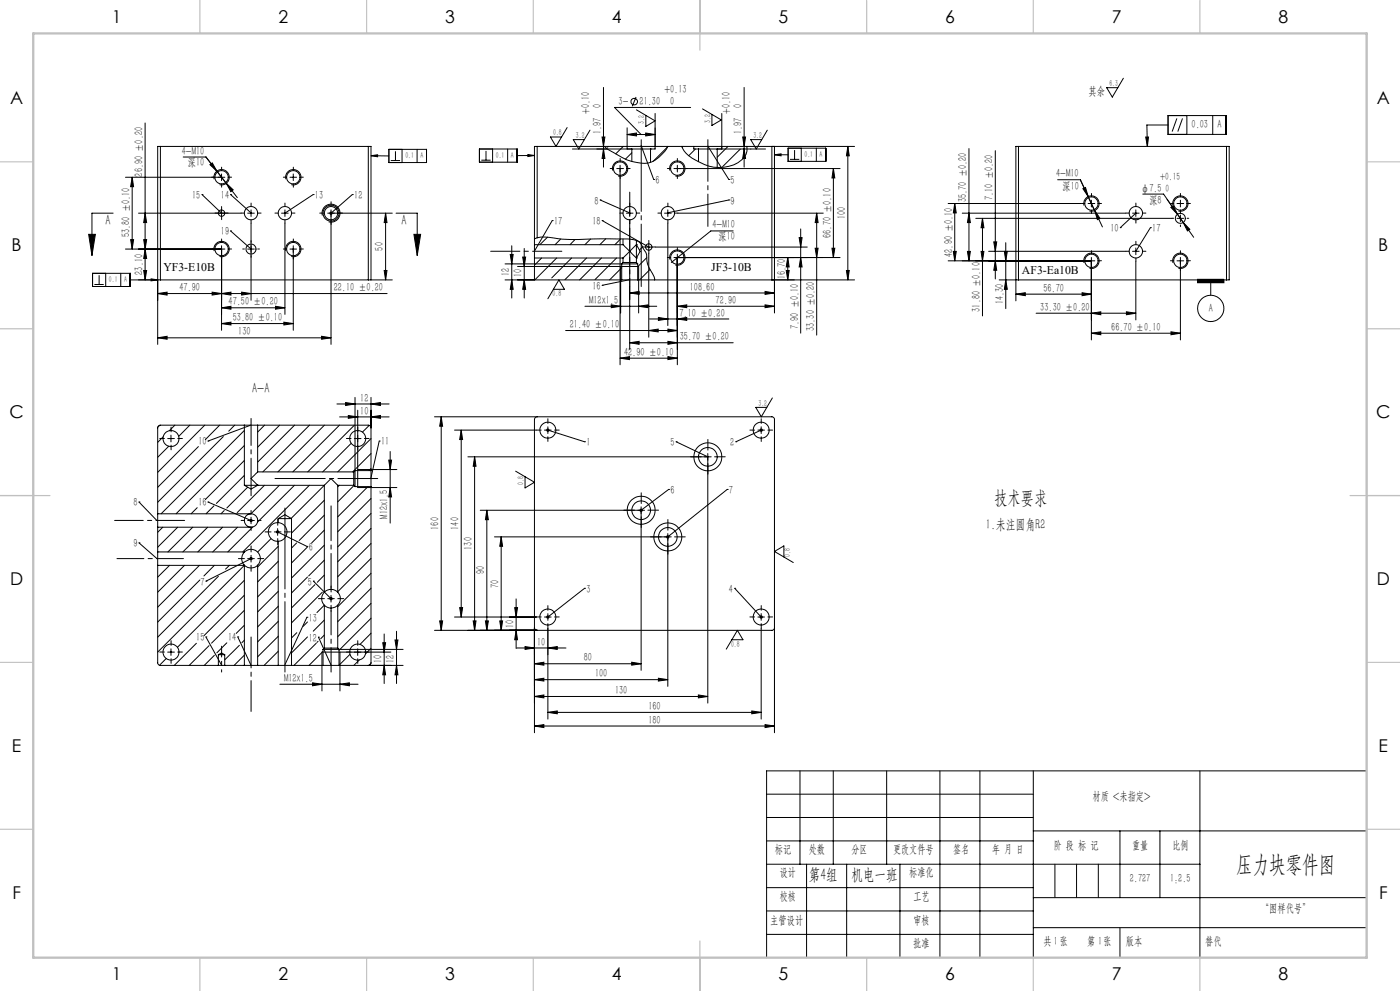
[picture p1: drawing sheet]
<svg xmlns="http://www.w3.org/2000/svg" width="420mm" height="297mm" viewBox="0 0 420 297" stroke-linecap="round" stroke-linejoin="round" font-family="sans-serif">
<g fill="none" stroke="#000" stroke-width=".3">
<path d="M43.5 36.9v47M170.1 38.2l-3.3 5.7-1.7-2.8h3.4M177 39l-3.4 5.7-1.6-2.9h3.3M181 26.2v23.9M188.1 38.3v6.4M190.8 29.1l-1.1 2.8M190.9 32.9l5.6 3.3-2.8 1.7v-3.3M193.7 39.9l2.8 .4-2.8 .4zM196.5 34v10.7h-1.3M207.2 32.2h-22.8l7.9 8.1M210.7 32.6l5.7 3.3-2.8 1.7v-3.3M216.5 34v10.7"/>
<path d="M223.2 26.2v23.9M230.2 39l-3.3 5.7-1.7-2.9h3.3M337 23.5l-3.3 5.6-1.7-2.8h3.4M350.4 37.5h-6.3l.1 6.4M350.4 34.6h17.4v5.7h-17.4zM353.1 35.5l-1.5 3.9M354.8 35.5l-1.5 3.9M356.1 34.6v5.7M363.8 34.6v5.7M39.7 53.1l.4 2.8h-.9zM39.7 53.1v21.5M48.1 43.9h-.8v59.3"/>
<path d="M48.1 43.9h62.4M48.1 43.9v40M55 47.1h6.8l9.4 12.1M60.6 58.3h.1M60.6 58.3l5.9 5.6M61.7 47l6.2 7.9M63 49.4l.7-.6 1.4 2.5zM64.2 53.7a2.3 2.3 0 0 1 2.1-2.9 2.3 2.3 0 0 1 2.5 2.5 2.3 2.3 0 0 1-2.9 2M66.5 52.1v2M67.5 53.1h-29.9M67.9 54.9l2.1 2-.7 .5zM69.2 58.3h.1"/>
<path d="M69.2 58.3l6.1 5.5M85.8 53.7a2.3 2.3 0 0 1 2-2.9 2.3 2.3 0 0 1 2.5 2.5 2.3 2.3 0 0 1-2.9 2M87 53.1h2M88 52.1v2M93.9 58.3h.1M93.9 58.3l-8.4 5.6M105.7 58.3h.1M105.7 58.3l-6.4 5.6M110.5 43.9h.8v40M110.5 43.9v40M111.3 46.7l2-.3v.6zM111.3 46.7h5.4"/>
<path d="M116.7 44.8h11.3v3.9h-11.3zM117.2 48.1h2.8M118.6 45.3v2.8M120.6 44.8v3.9M125.1 44.8v3.9M143.8 44.7h11.3v3.9h-11.3zM144.4 48h2.8M145.8 45.2v2.8M147.8 44.7v3.9M152.3 44.7v3.9M158.4 46.3l1.9 .3-1.9 .3zM160.3 46.6h-5.2"/>
<path d="M161.1 43.9h-.8v29.4M161.1 43.9h47M161.1 43.9v27.4M180.1 59.9h.1M180.1 59.9l8.8 3.9M180.6 41.1h.9l-.5 2.8zM181 44.7l.5 2.8h-.9zM181.3 43.9a34.9 34.9 0 0 0 8.2 4.5 10.5 10.5 0 0 0 6 .1 11.5 11.5 0 0 0 4.8-4.6M182.5 43.9l-.3 .2M183.8 51.1a2.3 2.3 0 0 1 2-2.9 2.3 2.3 0 0 1 2.5 2.5 2.3 2.3 0 0 1-2.9 2M185 50.5h2M186 49.5v59.8"/>
<path d="M187 43.9l-2.3 2.2M188.1 40.3l2.9-.4v.8zM188.1 40.3h8.4M189.5 44.7h5.7M189.5 44.7h-17.8M189.5 44.7v3.7M189.5 45.8l-1.9 1.9M192.3 43.6l3.8 10.2M195.2 44.7v4M195.2 44.7h.1M196.1 53.8h.1M200.3 44l-4.3 4.3"/>
<path d="M201 51.1a2.3 2.3 0 0 1 2-2.9 2.3 2.3 0 0 1 2.5 2.5 2.3 2.3 0 0 1-2.9 2M203.2 49.5v2M204.5 43.9a7.7 7.7 0 0 0 4.2 4.1 11.8 11.8 0 0 0 13.9-.2 4 4 0 0 0 1.4-3.9M204.9 43.9l-.3 .3M208.1 43.9h48.3M208.1 43.9v.8h1.4M208.6 44.7l-2 2M209.5 44.7h5.7M209.5 44.7v3.8M209.6 48.2l-.2 .2M212.3 43.8l6.4 10M215.2 44.7h14.5"/>
<path d="M215.2 44.7v5.5M218.4 43.9l-3.2 3.2M218.7 59.9h.1M218.7 53.8h.1M218.7 59.9l-18.4 3.9M222.1 44.7l-5.3 5.2M222.8 41.1h.9l-.5 2.8zM223.2 44.7l.5 2.8h-.9zM232.3 46.4l2-.3v.6zM232.3 46.4h4.1M236.4 44.4h11.3v4h-11.3zM237 47.8h2.8"/>
<path d="M238.4 45v2.8M240.4 44.4v4M244.9 44.4v4M250 50.5v26.7M250 50.5l.4 2.8h-.8zM252 50.5h-49.8M254.4 43.9l.4 2.8h-.9zM254.4 43.9v40M290.7 44.5v33.7M298.6 45.2v38.4M305.5 43.9h-.7v46.3M305.5 43.9h62.4"/>
<path d="M305.5 43.9v40M317.3 53.9h6.8l4.2 9.2M324.1 54l2.4 4.9M324.9 56.5l.7-.3 .9 2.7zM326.5 58.9l1.9 4.2M342.8 58.2h6.3l5.9 8.5M343.7 41.1h.9l-.4 2.8zM350.1 59.8l4.9 6.9M367.9 43.9h.9v40h-.9M367.9 43.9v40M26.6 70.2h2l-1 6.4zM33.9 63.9h-6.3v12.7"/>
<path d="M39.2 71.8h.9l-.4 2.8zM41.6 63.9h30.7M43.1 71.8h.9l-.5 2.8zM43.5 63.9l.5 2.8h-.9zM43.5 74.6l.5 2.9h-.9zM64.2 75.2a2.3 2.3 0 0 1 2.1-2.8 2.3 2.3 0 0 1 2.5 2.4 2.3 2.3 0 0 1-2.9 2.1M66.5 62.9v2M66.5 73.7v25.3M67.5 74.6h-29.9M69.2 69.2h.1M69.2 69.2l6.1 5.4M74.3 63.9h2"/>
<path d="M74.3 74.6h2M75.3 62.9v2M75.3 66.9v23.1M84.5 63.9h2M85.5 66.9v27.3M85.5 62.9v2M85.8 75.2a2.3 2.3 0 0 1 2-2.8 2.3 2.3 0 0 1 2.5 2.4 2.3 2.3 0 0 1-2.9 2.1M87 74.6h2M88 73.7v25.3M96.7 64.6a2.7 2.7 0 0 1 2.4-3.4 2.7 2.7 0 0 1 2.9 2.9 2.7 2.7 0 0 1-3.4 2.4M99 63.5l.7 .7M99.3 62.9v40.3"/>
<path d="M99.7 63.5l-.7 .7M115.7 63.9v20M115.7 63.9l.4 2.8h-.8zM117.7 63.9h-19.4M118.8 63.9h6.4v12.7M124.2 70.2h2l-1 6.4zM151.5 79.1h35M153.1 76.3h.9l-.5 2.8zM153.5 73.7v15.6M155.3 79.9h36.3v13.9M156.8 77h.9l-.4 2.9zM157.3 74.5v14.8"/>
<path d="M160.3 73.3v4M160.3 77.3v6.6M160.3 73.3h26.6M160.3 77.3h26.6M161.1 71.3l-.8 .3M161.1 71.3a23.5 23.5 0 0 1 7.7 .4l19.5-.1a4.2 4.2 0 0 1 4.6 2.8 4.4 4.4 0 0 1 1.2 3.7 11.5 11.5 0 0 0 2.1 4.8l.2 1M162.5 77.3l-2.2 2.2M164.3 71.1l-2.3 2.2M165.7 66.1h.1M165.7 66.1l-5.4 9.2M167 77.3l-6.6 6.6M168.2 71.6l-1.7 1.7"/>
<path d="M171.5 77.3l-6 6M172.5 71.8l-1.5 1.5M176 77.3l-6.5 6.5M177.2 71.6l-1.7 1.7M180.4 77.3l-6.5 6.6M180.7 66.1h.1M180.7 66.1l13.9 7.9M181.7 71.6l-1.7 1.7M185 77.3l-6.5 6.5M186.2 79.9v13.9M186.2 71.6l-1.7 1.7M186.5 79.1h4.8"/>
<path d="M186.5 79.1v4.8M186.9 73.3l2 2M186.9 78.7h4M186.9 71.6v1.7M186.9 77.3v1.4M186.9 78.7l-.4 .4M187.9 63.9h2M188.9 66.9v37.8M188.9 75.3l-2 2M188.9 75.3l2 2M188.9 62.9v2M190.9 73.3l-2 2"/>
<path d="M190.9 77.3h.1M190.9 73.3h.1M190.9 73.3v4M190.9 72.1v1.2M190.9 77.3v1.4M190.9 78.7l.4 .4M190.9 73.3l1.2 2-1.2 2M191.3 79.1v4.8M192.8 74l-1 .9M193.6 74h2M194 77.2l-2.7 2.7M194.6 76v25.1"/>
<path d="M194.6 73.1v1.9M196.6 74h45.6M199.4 63.9h2M200.3 66.9v30.7M200.3 62.9v2M201 77.8a2.3 2.3 0 0 1 2-2.9 2.3 2.3 0 0 1 2.5 2.5 2.3 2.3 0 0 1-2.9 2M203.2 76.2v33.1M203.3 63.9h43.7M220 69.2h-6.7l-11.9 9.5M236.3 77.2v6.7M236.3 77.2l.4 2.8h-.8zM239.7 71.2h.9l-.4 2.8z"/>
<path d="M240.2 77.2l.4 2.8h-.9zM240.2 68.6v31.2M244.5 74.4h.9l-.4 2.8zM245 63.9l.4 2.8h-.9zM245 63.9v36.5M249.6 74.4h.8l-.4 2.8zM252 77.2h-49.8M284.4 61h40M286 75.3h.9l-.5 2.9zM286.4 61v17.2M286.4 61l.5 2.8h-.9zM288.7 63.9h49"/>
<path d="M290.2 75.3h.9l-.4 2.9zM290.7 63.9l.4 2.8h-.9zM292.7 65.4h58.9M294.3 75.3h.9l-.5 2.9zM294.7 65.4l.5 2.9h-.9zM294.7 65.4v29.3M296.6 75.3h41.1M298.1 72.5h.9l-.4 2.8zM298.6 78.2l.4 2.8h-.9zM301.3 75.3h.9l-.5 2.9zM301.7 72.7v19.8M325.2 61.6a2.3 2.3 0 0 1 2-2.9 2.3 2.3 0 0 1 2.5 2.5 2.3 2.3 0 0 1-2.9 2"/>
<path d="M325.2 78.8a2.3 2.3 0 0 1 2-2.9 2.3 2.3 0 0 1 2.5 2.5 2.3 2.3 0 0 1-2.9 2M326.4 61h2M327.4 60v2M327.4 77.1v24.8M328.4 63.1l1.6 2.3-.8 .4zM328.4 63.1l2.3 4.9M328.4 78.2h-44M336.1 68.2h.1M339.8 63.9h1.9M339.8 75.3h1.9M340.7 78.3v17.6M340.7 63.9l-4.6 4.3"/>
<path d="M340.7 62.9v2M340.7 74.3v2M345.1 68.2h.1M345.1 68.2l-4.4 7.1M351.3 62.2l.7-.5 1.2 2.5zM351.9 61.6a2.3 2.3 0 0 1 2-2.9 2.3 2.3 0 0 1 2.5 2.5 2.3 2.3 0 0 1-2.9 2M351.9 78.8a2.3 2.3 0 0 1 2-2.9 2.3 2.3 0 0 1 2.5 2.5 2.3 2.3 0 0 1-2.9 2M353.1 78.2h2M353.1 65.4h2M353.1 61h2M354.1 60v2M354.1 64.4v2"/>
<path d="M354.1 77.1v24.8M355 66.7l1.9 2-.7 .5zM355 66.7l3.1 4.4M27.8 81.9h11.3v4h-11.3zM28.3 85.3h2.8M29.7 82.5v2.8M31.7 81.9v4M36.2 81.9v4M43.1 81.1h.9l-.5 2.8zM45.3 83.6l2 .3-2 .3zM47.3 83.9h.8M47.3 88l2.8-.4v.8z"/>
<path d="M47.3 88h68.8M47.3 83.9h-8.2M48.1 83.9h62.4M63.6 87.6l2.9 .4-2.9 .4zM66.5 88l2.8-.4v.8zM66.5 92.2l2.8-.4v.9zM66.5 97l2.8-.4v.8zM66.5 92.2h19M66.5 97h21.5M72.5 87.6l2.8 .4-2.8 .4zM82.7 91.8l2.8 .4-2.8 .5zM85.2 96.6l2.8 .4-2.8 .4z"/>
<path d="M110.5 83.9h.8M111.3 83.9h6.4M115.3 81.1h.8l-.4 2.8zM153.5 83.9l.5 2.8h-.9zM157.3 83.9l.4 2.8h-.9zM166 86.7h3.3l-1.6-2.8-3.3 5.6M169.7 99.1h33.5M175.5 91.8h21.5M180.7 85.5h.1M183.4 91.4l2.8 .4-2.8 .4zM186.5 83.9h4.8M186.5 83.9h-35"/>
<path d="M186.5 80.3l-3.6 3.6M188.9 87.8l2.8-.5v.9zM188.9 87.8h43.4M188.9 83.8l-8.2 1.7M191.3 83.9h65.1M191.6 91.8l2.8-.4v.8zM194.6 99.1l2.8-.5v.9zM194.9 95.6h23.8M195 80.7l-3.1 3.2M197.5 95.1l2.8 .5-2.8 .4zM200.4 98.6l2.8 .5-2.8 .4zM203.2 95.6l2.8-.5v.9z"/>
<path d="M203.2 91.8l2.8-.4v.8zM203.2 91.8h29.1M229.5 87.3l2.8 .5-2.8 .4zM229.5 91.4l2.8 .4-2.8 .4zM232.3 83.9h-.7v-40h.7v49.9M235.9 81.1h.8l-.4 2.8zM253.9 81.1h.9l-.4 2.8zM299.8 83.9h5.7M301.7 83.9l.5 2.8h-.9zM304.8 88.2l2.8-.5v.9zM304.8 88.2h22.6M305.5 83.9h62.4"/>
<path d="M310.8 93.9h29.9M324.6 87.7l2.8 .5-2.8 .4zM327.4 93.9l2.8-.5v.9zM327.4 99.9l2.8-.5v.9zM327.4 99.9h26.7M337.9 93.4l2.8 .5-2.8 .4zM351.3 99.4l2.8 .5-2.8 .4zM359.3 83.7h7.9v1h-7.9zM363.2 84.7v3.8M47.3 101.2l2.8-.4v.9zM47.3 101.2h52M96.5 100.8l2.8 .4-2.8 .5z"/>
<path d="M106.5 119.1v21.9M111.3 119.1v21.9M186 107.3l2.8-.4v.9zM186 107.3h17.2M188.9 102.7l2.8-.4v.9zM188.9 102.7h31.1M200.4 102.3l2.8 .4-2.8 .5zM200.4 106.9l2.8 .4-2.8 .5zM231.7 119.3l-3.3 5.6-1.7-2.8h3.3M47.9 127.5l-.6 .6M49 130.9l-1.7 1.7M50.3 131.4h2"/>
<path d="M50.6 133.7l-3.3 3.4M51.3 130.4v2M52.5 127.4l-1.7 1.7M56.9 127.4l-3.3 3.4M59.5 133.8l-12.2 12.2M61.4 127.4l-14.1 14.2M62.4 132.2h.1M65.9 127.4l-4.3 4.4M67 130.8l-19.7 19.7M70.4 127.4l-1.8 1.8M73.3 133.5l-20.5 20.5M73.3 138l-11.7 11.7"/>
<path d="M73.3 129l-25 25M73.3 127.4h-25.2l-.7 .4-.1 26.2M73.3 127.4h4M73.3 127.4v18M75.3 127.4l-12.9 4.8M77.3 127.4h33.2l.4 .2 .4 .6M77.3 127.4v14M79.4 127.4l-2.1 2.1M83.9 127.4l-6.6 6.6M88.4 127.4l-11.1 11.1M92.9 127.4l-14.1 14M97.3 127.4l-13.9 14"/>
<path d="M101.1 121.1h15.6M101.8 127.4l-14 14M101.9 125h14.8M103.7 120.6l2.8 .5-2.8 .4zM104.5 124.5l2.8 .5-2.8 .4zM105.4 132.9l-8.6 8.5M106.3 131.4h2M106.3 127.4l-14 14M107.3 122.9v23.2h11.8M110.8 127.5l-2.1 2M111.3 135.9l-5.5 5.5M111.3 131.4l-10 10"/>
<path d="M111.3 125l2.8-.5v.9zM111.3 121.1l2.8-.5v.9zM113.8 132.2h.1M113.8 132.2l-2.6 11.2M116.6 137.9h.9l-.4 2.8zM117.1 135.3v21.5M130.4 124.9h101.2a.78 .78 0 0 1 .7 .8v93.9M132.4 124.9v64M132.4 124.9l.4 2.8h-.9zM136.3 128.9h24.6M138.4 128.9v56M138.4 128.9l.4 2.8h-.9z"/>
<path d="M140.4 136.9h73M142.4 136.9l.4 2.8h-.8zM142.4 136.9v52M161.1 124.9l-.4 .2-.4 .6v93.9M163.3 128.9h2M164 128.5l.7 .8M164.4 128.9l11 3.5M164.4 127.9v2M164.7 128.5l-.7 .8M175.4 132.4h.1M202.8 132.4h.1M202.8 132.4l9.5 4.5"/>
<path d="M209.6 136.5l-.1 .5M212.3 135.9v74.8M215.2 136.9v.1M220.8 132.4h.1M227.4 128.9h1.9M228 128.5l.7 .8M228.4 128.9l-7.6 3.5M228.4 127.9v2M228.7 128.5l-.7 .8M41.7 150.5h.1M41.7 150.5l5.4 5.5M47.3 154v4"/>
<path d="M47.3 158v7.4M47.3 154h28M47.3 158h28M48.8 158l-1.5 1.5M53.3 158l-6 6M57.8 158l-7.4 7.4M59.2 152.1l-1.9 1.9M62.3 158l-7.4 7.4M62.4 150.5h.1M62.4 150.5l12.9 5.5M64.2 151.6l-2.4 2.4M66.8 158l-7.5 7.4"/>
<path d="M67.3 153l-1 1M71.3 158l-7.5 7.4M73.3 142.5l-8.4 8.4M73.3 145.4h4M73.3 145.4l2 1.2 2-1.2M74.3 156h2M74.3 146l-6.2 6.3M75 155.6l.7 .7M75.3 155v2M75.3 154a2.01 2.01 0 0 1 2 2 2.01 2.01 0 0 1-2 2M75.3 154a2.01 2.01 0 0 0-2 2 2.01 2.01 0 0 0 2 2M75.7 155.6l-.7 .7"/>
<path d="M75.8 157.9l-7.5 7.5M77.3 145.4h.1M77.3 141.4l-2 2 2 2M77.3 145.4h20M77.3 141.4h28.8M79.3 145.4l-8.1 8.2M82.3 159.4h2M82.9 159.1l.7 .7M83.3 158.4v2M83.3 159.4l8.8 4.4M83.5 156.6a2.81 2.81 0 0 1 2.6 2.8 2.81 2.81 0 0 1-2.6 2.8M83.5 155.4h4"/>
<path d="M83.5 156.6a2.81 2.81 0 0 0-3 2.8 2.81 2.81 0 0 0 3 2.8M83.5 155.4v1.2M83.5 155.4l2-1.1 2 1.1M83.6 159.1l-.7 .7M83.8 145.4l-8.5 8.6M87.5 155.4v44M88.3 145.4l-11.1 11.1M92.8 145.4l-20 20M97.3 145.4l-10 10M97.3 149.9l-9.8 9.9M97.3 154.4l-7.6 7.6M97.3 158.9l-3.8 3.8"/>
<path d="M97.3 145.4l2-2 2 2M97.3 145.4v32.1M101.3 145.4v32.1M101.3 145.4h4.8M101.8 145.4l-.5 .5M106.1 141.4v4M106.1 145.4l.4 .4M106.2 145.5l-4.9 4.9M106.5 141v4.8M106.5 141h4.8M106.5 141l-.4 .4M106.5 145.8h4.8"/>
<path d="M110.4 145.8l-9.1 9.1M111.3 149.4l-10 10M111.3 158.4l-10 10M111.3 153.9l-10 10M111.3 140.4l-.6 .6M111.3 141v4.8M111.3 145.8v52.8a.78 .78 0 0 1-.8 .8M117.1 146.1l.4 2.8h-.9zM119.1 140.7h-11.8M144.1 152.9h49.3M146.1 152.9l.4 2.8h-.9zM146.1 152.9v36"/>
<path d="M154.7 141.2l5.6 3.3-2.8 1.7v-3.3M192 152.6l.7 .7M192.3 151.9v49M192.7 152.6l-.7 .7M200.3 159.9v45.8M200.6 146.7h.1M200.6 146.7l-8.3 6.2M218.2 146.7h.1M218.2 146.7l-17.9 14.2M41.7 162.7h.1M41.7 162.7l5.4 4.7M47.3 165.4v4"/>
<path d="M47.3 169.4v29.2a.78 .78 0 0 0 .8 .8h17.4M47.3 165.4h26M47.3 169.4h26v30M50.9 169.4l-3.6 3.6M55.4 169.4l-8.1 8.1M59.8 169.4l-12.5 12.6M60 173.8l-12.7 12.6M61.8 174.2h.1M64.3 169.4l-3.1 3.2M65.5 172.7l-18.2 18.3M68.8 169.4l-1.1 1.2M73.3 173.9l-20.1 20.1"/>
<path d="M73.3 178.4l-12.1 12.1M73.3 165.4a2.76 2.76 0 0 0 0 4M73.3 169.4a2.81 2.81 0 0 0 4 0M73.3 165.4a2.81 2.81 0 0 1 4 0 2.81 2.81 0 0 1 0 4M73.3 169.4l-26 26M74.3 167.4h2M75 167.1l.7 .7M75.3 166.4v2M75.3 167.4l-13.5 6.8M75.7 167.1l-.7 .7M77.3 169.4v30M81.3 161.4l-4 4"/>
<path d="M83.5 163.8l-6.2 6.1M83.5 168.2l-6.2 6.2M83.5 177.2l-6.2 6.2M83.5 172.8l-6.2 6.1M83.5 162.2v37.2M89 162.7l-1.5 1.5M92.1 163.8h.1M92.3 172.9l-4.8 4.8M92.3 163.9l-4.8 4.8M94 174.2h.1M94 174.2l5.7 5.6M94.5 175.2l-7 7"/>
<path d="M96.7 177.5l-9.2 9.2M97.3 163.4l-9.8 9.8M97.3 167.9l-4.7 4.7M97.3 172.4l-2.1 2.1M97.3 177.5a2.81 2.81 0 0 1 4 0M97.3 177.5a2.83 2.83 0 0 0 0 3.9M98.3 179.4h2M99.3 178.4v2M99.7 179.1l-.7 .7M101.3 177.5a2.83 2.83 0 0 1 0 3.9M111.3 162.9l-10 10M111.3 167.4l-10 9.9"/>
<path d="M111.3 171.8l-10 10.1M111.3 176.3l-10 10M148.3 160.9h53.1M150.4 160.9v28M150.4 160.9l.4 2.8h-.9zM154.8 179.5v14.8M175.4 176.3h.1M175.4 176.3l-11 8.6M200 160.5l.7 .8M200.7 160.5l-.7 .8M220.4 176.3h.1M220.4 176.3l8 8.6"/>
<path d="M235.2 166.9v-3.3l-2.9 1.7 5.7 3.3M49.9 197.3l-2.1 2.1M50.3 195.4h2M51.3 194.4v2M58.9 192.8l-6.6 6.6M61.8 190.9h.1M61.8 190.9l4.7 8.5M62.7 193.5l-5.9 5.9M64.3 196.4l-3 3M65.5 196.2h1.9M65.5 199.4h1.9M65.5 196.2l1-.5 .9 .5"/>
<path d="M65.5 196.2v3.2M67.4 199.4h5.9M67.4 196.2v3.2M68.1 192.6l-3 3M71.3 190.9h.1M71.3 190.9l4 8.5M71.8 193.4l-4.4 4.4M73.3 196.4l-3.1 3M73.3 187.4l-2.4 2.4M73.3 191.9l-.7 .7M73.3 182.9l-9.8 9.9M73.3 199.4h4"/>
<path d="M77.3 199.4h6.2M83.5 181.7l-6.2 6.2M83.5 195.2l-4.3 4.2M83.5 186.2l-6.2 6.2M83.5 190.7l-6.2 6.1M83.5 199.4h4M87.5 199.4h9.4M89 189.6l-1.5 1.6M92.1 185h.1M92.1 185l-6.6 14.2M92.3 186.4l-1.4 1.3M92.3 190.9l-4.7 4.7"/>
<path d="M94.9 192.8l-6.7 6.6M95.4 192.2l-.3 .3M95.5 191h.1M95.5 191l3.8 8.3M96.9 195.3l-4.2 4.1M96.9 194.6h4.8M96.9 199.4h4.8M96.9 194.6v4.8M97.3 181.4l-2.2 2.2M97.3 185.8l-3.3 3.4M97.3 190.3l-1.1 1.1M97.3 181.4a2.81 2.81 0 0 0 4 0"/>
<path d="M97.3 194.2h4M97.3 181.4v12.8M97.3 194.2l-.4 .4M101.3 181.4v12.8M101.3 194.2l.4 .4M101.7 194.6h19.2M101.7 199.4h19.2M101.7 194.6v4.8M102 195.4v11.7M105 196.1l-3.3 3.3M107.3 194.4v2M107.8 197.8l-1.6 1.6"/>
<path d="M111.3 180.8l-10 10M111.3 185.3l-9.6 9.6M111.3 189.8l-3.3 3.3M111.3 194.3l-1.7 1.7M111.3 198.8l-.6 .6M114.8 192.6h.9l-.4 2.8zM115.3 190v14.9M115.3 199.4l.4 2.8h-.9zM117.3 195.4h-20.7v11.7M118.5 191.8h.9l-.4 2.8zM119 189.2v15.7M119 199.4l.4 2.8h-.9z"/>
<path d="M131.9 186.1h.9l-.4 2.8zM136.3 184.9h24.6M137.9 182.1h.9l-.4 2.8zM142 186.1h.8l-.4 2.8zM145.6 186.1h.9l-.4 2.8zM149.9 186.1h.9l-.4 2.8zM154.4 182.1h.9l-.5 2.8zM154.8 188.9l.5 2.8h-.9zM154.9 194.2h14.9M157.5 193.8l2.8 .4-2.8 .4zM160.3 198.9l2.9-.4v.9zM160.3 198.9h32"/>
<path d="M160.3 188.1a.78 .78 0 0 0 .8 .8M163.3 184.9h2M164 184.6l.7 .7M164.4 194.2l2.8-.4v.8zM164.4 188.3v27.2M164.4 183.9v2M164.7 184.6l-.7 .7M189.5 198.5l2.8 .4-2.8 .5zM219.5 191.7h3.4l-1.7-2.8-3.3 5.7M227.4 184.9h1.9M228 184.6l.7 .7M228.4 188.3v27.2"/>
<path d="M228.4 183.9v2M228.7 184.6l-.7 .7M232.3 188.1a.73 .73 0 0 1-.7 .8h-101.2M84 205.1h23.4M93.8 204.6l2.8 .5-2.8 .4zM102 205.1l2.8-.5v.9zM160.3 203.7l2.9-.4v.8zM160.3 208.7l2.9-.4v.9zM160.3 203.7h40M160.3 208.7h52M160.3 217.6l2.9-.4v.8zM160.3 217.6h72"/>
<path d="M164.4 213.5l2.8-.4v.8zM164.4 213.5h64M197.5 203.3l2.8 .4-2.8 .4zM209.5 208.3l2.8 .4-2.8 .5zM225.5 213.1l2.9 .4-2.9 .4zM229.5 217.2l2.8 .4-2.8 .4zM230 238h80M240 231v28M250 231v28M266 231v28M282 231v56M294 231v56"/>
<path d="M310 231v56M360 231v56M410 231h-180v56M230 245h80M230 252h80M230 259h130M242 259v28M254 259v28M270 259v28M310 249h100M336 249v20M348 249v20"/>
<path d="M230 266h80M230 273h80M310 269h100M310 278h100M230 280h80"/>
<circle cx="190.3" cy="30.5" r=".98"/>
<circle cx="66.5" cy="53.1" r="2"/>
<circle cx="88" cy="53.1" r="2"/>
<circle cx="186" cy="50.5" r="2"/>
<circle cx="203.2" cy="50.5" r="2"/>
<circle cx="66.5" cy="63.9" r=".96"/>
<circle cx="66.5" cy="74.6" r="2"/>
<circle cx="75.3" cy="63.9" r="2"/>
<circle cx="75.3" cy="74.6" r="1.5"/>
<circle cx="85.5" cy="63.9" r="2"/>
<circle cx="88" cy="74.6" r="2"/>
<circle cx="99.3" cy="63.9" r="2.4"/>
<circle cx="99.3" cy="63.9" r="2"/>
<circle cx="188.9" cy="63.9" r="2"/>
<circle cx="194.6" cy="74" r=".96"/>
<circle cx="200.4" cy="63.9" r="2"/>
<circle cx="203.2" cy="77.2" r="2.01"/>
<circle cx="327.4" cy="61" r="2"/>
<circle cx="327.4" cy="78.2" r="2"/>
<circle cx="340.8" cy="75.3" r="2"/>
<circle cx="340.8" cy="63.9" r="2"/>
<circle cx="354.1" cy="61" r="2"/>
<circle cx="354.1" cy="78.2" r="2"/>
<circle cx="354.1" cy="65.4" r="1.5"/>
<circle cx="363.2" cy="92.4" r="3.9"/>
<circle cx="51.3" cy="131.4" r="2.41"/>
<circle cx="107.3" cy="131.4" r="2.41"/>
<circle cx="164.4" cy="128.9" r="2.4"/>
<circle cx="212.4" cy="136.9" r="4.2"/>
<circle cx="212.4" cy="136.9" r="2.81"/>
<circle cx="228.4" cy="128.9" r="2.4"/>
<circle cx="192.3" cy="152.9" r="4.2"/>
<circle cx="192.4" cy="152.9" r="2.79"/>
<circle cx="200.3" cy="160.9" r="4.2"/>
<circle cx="200.3" cy="160.9" r="2.8"/>
<circle cx="51.3" cy="195.4" r="2.4"/>
<circle cx="107.3" cy="195.4" r="2.4"/>
<circle cx="164.4" cy="184.9" r="2.4"/>
<circle cx="228.4" cy="184.9" r="2.4"/>
</g>
<g fill="none" stroke="#000" stroke-width=".3" stroke-dasharray="30.5 1.3 1.3 1.3">
<path d="M64.5 53.1h-1M66.5 51.1v-1M66.5 55.1v1M68.5 53.1h1M86 53.1h-1M88 51.1v-1M88 55.1v1M90 53.1h1M184 50.5h-1M186 48.5v-1M186 52.5v1M188 50.5h1"/>
<path d="M192.4 44.7v-2.8M201.2 50.5h-1M203.2 48.5v-1M203.2 52.5v1M205.2 50.5h1M212.4 44.7v-2.8M327.4 59v-1M354.1 59v-1M64.5 74.6h-1M65.5 63.9h-1M66.5 62.9v-1M66.5 64.9v.9"/>
<path d="M66.5 72.6v-1M66.5 76.6v1M67.5 63.9h.9M68.5 74.6h1M73.3 63.9h-1M73.3 74.6h-.5M75.3 61.9v-1M75.3 65.9v1M75.3 72.6v-.5M75.3 76.6v.5M77.3 63.9h1M77.3 74.6h.5"/>
<path d="M83.5 63.9h-1M85.5 61.9v-1M85.5 65.9v1M86 74.6h-1M87.5 63.9h1M88 72.6v-1M88 76.6v1M90 74.6h1M97.3 63.9h-1.4M99.3 61.9v-1.4M99.3 65.9v1.4M101.3 63.9h1.4"/>
<path d="M186.9 63.9h-1M188.9 61.9v-1M188.9 65.9v1M190.9 63.9h1M193.6 74h-.9M194.6 73v-.9M194.6 75v1M195.6 74h1M198.4 63.9h-1M200.4 61.9v-1M200.4 65.9v1M201.2 77.2h-1"/>
<path d="M202.4 63.9h1M203.2 75.2v-1M203.2 79.2v1M205.2 77.2h1M325.4 78.1h-1M325.4 61h-1M327.4 76.1v-1M327.4 63v1M329.4 78.1h1M329.4 61h1M338.8 75.3h-1M338.8 63.9h-1"/>
<path d="M340.8 73.3v-1M340.8 77.3v1M340.8 61.9v-1M340.8 65.9v1M342.8 75.3h1M342.8 63.9h1M352.1 65.4h-.5M352.1 78.1h-1M352.1 61h-1M354.1 63.4v-.5M354.1 67.4v.5M354.1 76.1v-1"/>
<path d="M354.1 63v1M356.1 65.4h.5M356.1 78.1h1M356.1 61h1M327.4 80.1v1M354.1 80.1v1M49.3 131.4h-1.4M51.3 129.4v-1.4M51.3 133.4v1.4M53.3 131.4h1.4M105.3 131.4h-1.4M107.3 129.4v-1.4"/>
<path d="M107.3 133.4v1.4M109.3 131.4h1.4M162.4 128.9h-1.4M164.4 126.9v-1.4M164.4 130.9v1.4M166.4 128.9h1.4M210.4 136.9h-3.2M212.4 134.9v-3.2M212.4 138.9v3.2M214.4 136.9h3.2M226.4 128.9h-1.4M228.4 126.9v-1.4"/>
<path d="M228.4 130.9v1.4M230.4 128.9h1.4M73.3 156h-1M75.3 145.4v3.2M75.3 154v-1M75.3 158v1M77.3 156h1M81.3 159.4h-1.8M83.3 157.4v-1.8M85.3 159.4h1.8M85.5 155.4v-3.1M190.4 152.9h-3.2"/>
<path d="M192.4 150.9v-3.2M192.4 154.9v3.2M194.4 152.9h3.2M200.4 158.9v-3.2M73.3 167.4h-1.8M75.3 165.4v-1.8M75.3 169.4v1.8M77.3 167.4h1.8M83.3 161.4v1.8M97.3 179.4h-1.8M99.3 177.4v-1.8M101.3 179.4h1.8"/>
<path d="M198.4 160.9h-3.2M200.4 162.9v3.2M202.4 160.9h3.2M49.3 195.4h-1.4M51.3 193.4v-1.4M51.3 197.4v1.4M53.3 195.4h1.4M66.5 196.2v-2.5M99.3 181.4v1.8M105.3 195.4h-1.4M107.3 193.4v-1.4M107.3 197.4v1.4"/>
<path d="M109.3 195.4h1.4M162.4 184.9h-1.4M164.4 182.9v-1.4M164.4 186.9v1.4M166.4 184.9h1.4M226.4 184.9h-1.4M228.4 182.9v-1.4M228.4 186.9v1.4M230.4 184.9h1.4"/>
</g>
<path d="M188.9 57.6v17.7" fill="none" stroke="#000" stroke-width=".3" stroke-dasharray="30.5 1.3 1.3 1.3" stroke-dashoffset="23.5"/>
<path d="M168.5 75.3h-21.3" fill="none" stroke="#000" stroke-width=".3" stroke-dasharray="30.5 1.3 1.3 1.3" stroke-dashoffset="21.7"/>
<path d="M188.9 77.1v8.8" fill="none" stroke="#000" stroke-width=".3" stroke-dasharray="30.5 1.3 1.3 1.3" stroke-dashoffset="28"/>
<path d="M212.4 67.9v-23.2" fill="none" stroke="#000" stroke-width=".3" stroke-dasharray="30.5 1.3 1.3 1.3" stroke-dashoffset="20.8"/>
<path d="M192.4 44.7v41.2" fill="none" stroke="#000" stroke-width=".3" stroke-dasharray="30.5 1.3 1.3 1.3" stroke-dashoffset="11.8"/>
<path d="M82.5 143.4h30.8" fill="none" stroke="#000" stroke-width=".3" stroke-dasharray="30.5 1.3 1.3 1.3" stroke-dashoffset="15.4"/>
<path d="M99.3 183v18.4" fill="none" stroke="#000" stroke-width=".3" stroke-dasharray="30.5 1.3 1.3 1.3" stroke-dashoffset="23.2"/>
<path d="M99.3 151.6v24.7" fill="none" stroke="#000" stroke-width=".3" stroke-dasharray="30.5 1.3 1.3 1.3" stroke-dashoffset="20"/>
<path d="M75.3 145.4v-20M55 167.4h-19.9" fill="none" stroke="#000" stroke-width=".3" stroke-dasharray="30.5 1.3 1.3 1.3" stroke-dashoffset="22.4"/>
<path d="M55.4 156h-21" fill="none" stroke="#000" stroke-width=".3" stroke-dasharray="30.5 1.3 1.3 1.3" stroke-dashoffset="21.9"/>
<path d="M75.3 190.9v22.3" fill="none" stroke="#000" stroke-width=".3" stroke-dasharray="30.5 1.3 1.3 1.3" stroke-dashoffset="21.2"/>
<path d="M66.5 196.2v5.2" fill="none" stroke="#000" stroke-width=".3" stroke-dasharray="30.5 1.3 1.3 1.3" stroke-dashoffset="29.8"/>
<path d="M85.5 155.4v46" fill="none" stroke="#000" stroke-width=".3" stroke-dasharray="30.5 1.3 1.3 1.3" stroke-dashoffset="9.4"/>
<path d="M316.5 259v10M323 259v10M329.5 259v10M336 278v9" fill="none" stroke="#0a0605" stroke-width=".3"/>
<g fill="none" stroke="#c0c0c0" stroke-width=".35">
<path d="M60 0v10M110 0v10M160 0v10M210 0v15M260 0v10M310 0v10M360 0v10M0 48.5h10M410 48.5h10M0 98.5h10M410 98.5h10M0 148.5h15"/>
<path d="M405 148.5h15M0 198.5h10M410 198.5h10M0 248.5h10M410 248.5h10M60 287v10M110 287v10M160 287v10M210 282v15M260 287v10M310 287v10M360 287v10"/>
</g>
<path d="M10 10h400v277h-400z" fill="none" stroke="#c0c0c0" stroke-width=".7"/>
<g fill="#000">
<path d="M343.7 41.1h.9l-.4 2.8zM359.3 83.7h7.9v1h-7.9z"/>
<path d="M63 49.4l2.1 1.9-1.4-2.5zM67.9 54.9l1.4 2.5 .7-.5z"/>
<path d="M111.3 46.7l2-.3v.6zM45.3 83.6l2 .3-2 .3z"/>
<path d="M232.3 46.4l2-.3v.6zM158.4 46.3l1.9 .3-1.9 .3z"/>
<path d="M250 50.5l.4 2.8h-.8zM249.6 74.4h.8l-.4 2.8zM156.8 77h.9l-.4 2.9zM157.3 83.9l.4 2.8h-.9zM153.1 76.3h.9l-.5 2.8zM153.5 83.9l.5 2.8h-.9zM180.6 41.1h.9l-.5 2.8zM181 44.7l.5 2.8h-.9zM222.8 41.1h.9l-.5 2.8zM223.2 44.7l.5 2.8h-.9zM236.3 77.2l.4 2.8h-.8zM235.9 81.1h.8l-.4 2.8zM138.4 128.9l.4 2.8h-.9zM137.9 182.1h.9l-.4 2.8zM154.4 182.1h.9l-.5 2.8zM154.8 188.9l.5 2.8h-.9zM150.4 160.9l.4 2.8h-.9zM149.9 186.1h.9l-.4 2.8zM146.1 152.9l.4 2.8h-.9zM145.6 186.1h.9l-.4 2.8zM142.4 136.9l.4 2.8h-.8zM142 186.1h.8l-.4 2.8zM132.4 124.9l.4 2.8h-.9zM131.9 186.1h.9l-.4 2.8zM301.3 75.3h.9l-.5 2.9zM301.7 83.9l.5 2.8h-.9zM286.4 61l.5 2.8h-.9zM286 75.3h.9l-.5 2.9zM43.5 74.6l.5 2.9h-.9zM43.1 81.1h.9l-.5 2.8zM115.7 63.9l.4 2.8h-.8zM115.3 81.1h.8l-.4 2.8z"/>
<path d="M324.9 56.5l1.6 2.4-.9-2.7zM328.4 63.1l.8 2.7 .8-.4z"/>
<path d="M124.2 70.2h2l-1 6.4zM26.6 70.2h2l-1 6.4z"/>
<path d="M351.3 62.2l1.9 2-1.2-2.5zM355 66.7l1.2 2.5 .7-.5z"/>
<path d="M191.6 91.8l2.8-.4v.8zM183.4 91.4l2.8 .4-2.8 .4zM229.5 87.3l2.8 .5-2.8 .4zM188.9 87.8l2.8-.5v.9zM203.2 95.6l2.8-.5v.9zM197.5 95.1l2.8 .5-2.8 .4zM200.4 102.3l2.8 .4-2.8 .5zM188.9 102.7l2.8-.4v.9zM200.4 106.9l2.8 .4-2.8 .5zM186 107.3l2.8-.4v.9zM200.4 98.6l2.8 .5-2.8 .4zM194.6 99.1l2.8-.5v.9zM164.4 194.2l2.8-.4v.8zM157.5 193.8l2.8 .4-2.8 .4zM197.5 203.3l2.8 .4-2.8 .4zM160.3 203.7l2.9-.4v.8zM189.5 198.5l2.8 .4-2.8 .5zM160.3 198.9l2.9-.4v.9zM209.5 208.3l2.8 .4-2.8 .5zM160.3 208.7l2.9-.4v.9z"/>
<path d="M203.2 91.8l2.8-.4v.8zM229.5 91.4l2.8 .4-2.8 .4zM188.1 40.3l2.9-.4v.8zM193.7 39.9l2.8 .4-2.8 .4zM160.3 217.6l2.9-.4v.8zM229.5 217.2l2.8 .4-2.8 .4zM164.4 213.5l2.8-.4v.8zM225.5 213.1l2.9 .4-2.9 .4zM304.8 88.2l2.8-.5v.9zM324.6 87.7l2.8 .5-2.8 .4zM327.4 93.9l2.8-.5v.9zM337.9 93.4l2.8 .5-2.8 .4zM327.4 99.9l2.8-.5v.9zM351.3 99.4l2.8 .5-2.8 .4zM47.3 88l2.8-.4v.8zM63.6 87.6l2.9 .4-2.9 .4zM66.5 88l2.8-.4v.8zM72.5 87.6l2.8 .4-2.8 .4zM66.5 92.2l2.8-.4v.9zM82.7 91.8l2.8 .4-2.8 .5zM66.5 97l2.8-.4v.8zM85.2 96.6l2.8 .4-2.8 .4zM47.3 101.2l2.8-.4v.9zM96.5 100.8l2.8 .4-2.8 .5z"/>
<path d="M253.9 81.1h.9l-.4 2.8zM254.4 43.9l.4 2.8h-.9zM244.5 74.4h.9l-.4 2.8zM245 63.9l.4 2.8h-.9zM240.2 77.2l.4 2.8h-.9zM239.7 71.2h.9l-.4 2.8zM298.6 78.2l.4 2.8h-.9zM298.1 72.5h.9l-.4 2.8zM294.3 75.3h.9l-.5 2.9zM294.7 65.4l.5 2.9h-.9zM290.2 75.3h.9l-.4 2.9zM290.7 63.9l.4 2.8h-.9zM43.1 71.8h.9l-.5 2.8zM43.5 63.9l.5 2.8h-.9zM39.2 71.8h.9l-.4 2.8zM39.7 53.1l.4 2.8h-.9z"/>
<path d="M104.5 124.5l2.8 .5-2.8 .4zM111.3 125l2.8-.5v.9zM103.7 120.6l2.8 .5-2.8 .4zM111.3 121.1l2.8-.5v.9z"/>
<path d="M117.1 146.1l.4 2.8h-.9zM116.6 137.9h.9l-.4 2.8z"/>
<path d="M114.8 192.6h.9l-.4 2.8zM115.3 199.4l.4 2.8h-.9zM118.5 191.8h.9l-.4 2.8zM119 199.4l.4 2.8h-.9z"/>
<path d="M102 205.1l2.8-.5v.9zM93.8 204.6l2.8 .5-2.8 .4z"/>
</g>
<text font-size="7.1" x="370.9" y="261.4">压力块零件图</text>
<text font-size="5.6" x="298.3" y="151.2">技术要求</text>
<g font-size="5.3">
<text x="33.5" y="6.8">1</text>
<text x="83.5" y="6.8">2</text>
<text x="133.5" y="6.8">3</text>
<text x="183.5" y="6.8">4</text>
<text x="233.5" y="6.8">5</text>
<text x="283.5" y="6.8">6</text>
<text x="333.5" y="6.8">7</text>
<text x="383.5" y="6.8">8</text>
<text x="3" y="31.1">A</text>
<text x="413" y="31.1">A</text>
<text x="3.5" y="75.3">B</text>
<text x="413.5" y="75.3">B</text>
<text x="2.8" y="125.3">C</text>
<text x="412.8" y="125.3">C</text>
<text x="3" y="175.3">D</text>
<text x="413" y="175.3">D</text>
<text x="3.6" y="225.3">E</text>
<text x="413.6" y="225.3">E</text>
<text x="3.7" y="269.6">F</text>
<text x="413.7" y="269.6">F</text>
<text x="33.5" y="293.8">1</text>
<text x="83.5" y="293.8">2</text>
<text x="133.5" y="293.8">3</text>
<text x="183.5" y="293.8">4</text>
<text x="233.5" y="293.8">5</text>
<text x="283.5" y="293.8">6</text>
<text x="333.5" y="293.8">7</text>
<text x="383.5" y="293.8">8</text>
</g>
<g font-size="4.9">
<text x="242.7" y="263.7">第4组</text>
<text x="255.4" y="263.7">机电一班</text>
</g>
<g font-size="4.4">
<text x="31.6" y="67.4">A</text>
<text x="120.5" y="67.5">A</text>
<text x="75.6" y="117.7">A-A</text>
</g>
<text font-size="4.2" x="295.8" y="158.5">1.未注圆角R2</text>
<g font-size="3.5">
<text x="199.3" y="27.9">+0.13</text>
<text x="326.5" y="28.5">其余</text>
<text x="176.8" y="34.1" transform="rotate(-90 176.8 34.1)">+0.10</text>
<text x="180.4" y="32.4" transform="rotate(-90 180.4 32.4)">0</text>
<text x="185.6" y="31.5">3-</text>
<text x="191.9" y="31.5">21.30</text>
<text x="201" y="31.5">0</text>
<text x="219" y="34.1" transform="rotate(-90 219 34.1)">+0.10</text>
<text x="222.6" y="32.4" transform="rotate(-90 222.6 32.4)">0</text>
<text x="180.4" y="40.3" transform="rotate(-90 180.4 40.3)">1.97</text>
<text x="222.6" y="40.3" transform="rotate(-90 222.6 40.3)">1.97</text>
<text x="357.5" y="38.5">0.03</text>
<text x="365.2" y="38.5">A</text>
<text x="54.5" y="46.3">4-M10</text>
<text x="42.9" y="52.9" transform="rotate(-90 42.9 52.9)">26.90 ±0.20</text>
<text x="56.4" y="49.7">深10</text>
<text x="316.8" y="53.1">4-M10</text>
<text x="57.7" y="59.7">15</text>
<text x="66.3" y="59.7">14</text>
<text x="94.5" y="59.7">13</text>
<text x="106.3" y="59.7">12</text>
<text x="196.6" y="55.2">6</text>
<text x="219.2" y="55.2">5</text>
<text x="297.9" y="60" transform="rotate(-90 297.9 60)">7.10 ±0.20</text>
<text x="318.7" y="56.9">深10</text>
<text x="342.3" y="57.4">φ7.5</text>
<text x="178.4" y="61.3">8</text>
<text x="219.2" y="61.3">9</text>
<text x="253.7" y="65.7" transform="rotate(-90 253.7 65.7)">100</text>
<text x="290" y="60.6" transform="rotate(-90 290 60.6)">35.70 ±0.20</text>
<text x="344.8" y="61">深8</text>
<text x="39" y="71" transform="rotate(-90 39 71)">53.80 ±0.10</text>
<text x="66.3" y="70.5">19</text>
<text x="166.2" y="67.5">17</text>
<text x="177.8" y="67.5">18</text>
<text x="213.7" y="68.5">4-M10</text>
<text x="215.6" y="71.9">深10</text>
<text x="249.3" y="71.3" transform="rotate(-90 249.3 71.3)">66.70 ±0.10</text>
<text x="333.2" y="69.6">10</text>
<text x="345.7" y="69.6">17</text>
<text x="115" y="75.1" transform="rotate(-90 115 75.1)">50</text>
<text x="285.7" y="77" transform="rotate(-90 285.7 77)">42.90 ±0.10</text>
<text x="42.9" y="82.3" transform="rotate(-90 42.9 82.3)">23.10</text>
<text x="49" y="81.1">YF3-E10B</text>
<text x="152.8" y="82.7" transform="rotate(-90 152.8 82.7)">12</text>
<text x="156.6" y="83.1" transform="rotate(-90 156.6 83.1)">10</text>
<text x="213.4" y="81.1">JF3-10B</text>
<text x="235.6" y="83.6" transform="rotate(-90 235.6 83.6)">16.70</text>
<text x="306.6" y="82.2">AF3-Ea10B</text>
<text x="53.8" y="87.3">47.90</text>
<text x="100.1" y="87.3">22.10 ±0.20</text>
<text x="177.8" y="86.9">16</text>
<text x="206.9" y="87.1">108.60</text>
<text x="313" y="87.4">56.70</text>
<text x="68.6" y="91.5">47.50 ±0.20</text>
<text x="176.7" y="91.1">M12x1.5</text>
<text x="203.9" y="94.9">7.10 ±0.20</text>
<text x="214.7" y="91.1">72.90</text>
<text x="294.1" y="93.4" transform="rotate(-90 294.1 93.4)">31.80 ±0.10</text>
<text x="301.1" y="91.2" transform="rotate(-90 301.1 91.2)">14.30</text>
<text x="312.1" y="93.2">33.30 ±0.20</text>
<text x="362.6" y="93.5">A</text>
<text x="69.8" y="96.3">53.80 ±0.10</text>
<text x="71.5" y="100.5">130</text>
<text x="170.9" y="98.3">21.40 ±0.10</text>
<text x="239.5" y="98.6" transform="rotate(-90 239.5 98.6)">7.90 ±0.10</text>
<text x="244.3" y="99.2" transform="rotate(-90 244.3 99.2)">33.30 ±0.20</text>
<text x="333.4" y="99.2">66.70 ±0.10</text>
<text x="187.2" y="106.6">42.90 ±0.10</text>
<text x="203.9" y="102">35.70 ±0.20</text>
<text x="108.1" y="124.2">10</text>
<text x="108.1" y="120.4">12</text>
<text x="59.5" y="133.5">10</text>
<text x="114.3" y="133.5">11</text>
<text x="175.9" y="133.8">1</text>
<text x="201.2" y="133.8">5</text>
<text x="219.1" y="133.8">2</text>
<text x="201.2" y="148">6</text>
<text x="218.7" y="148">7</text>
<text x="40.1" y="151.8">8</text>
<text x="59.5" y="151.8">16</text>
<text x="116.4" y="155.5" transform="rotate(-90 116.4 155.5)">M12x1.5</text>
<text x="131.7" y="158.7" transform="rotate(-90 131.7 158.7)">160</text>
<text x="137.7" y="158.8" transform="rotate(-90 137.7 158.8)">140</text>
<text x="40.1" y="164.1">9</text>
<text x="92.6" y="165.1">6</text>
<text x="141.7" y="164.8" transform="rotate(-90 141.7 164.8)">130</text>
<text x="145.4" y="172.1" transform="rotate(-90 145.4 172.1)">90</text>
<text x="60.1" y="175.5">7</text>
<text x="92.4" y="175.5">5</text>
<text x="149.7" y="176.1" transform="rotate(-90 149.7 176.1)">70</text>
<text x="175.9" y="177.7">3</text>
<text x="218.7" y="177.7">4</text>
<text x="92.6" y="186.3">13</text>
<text x="154.1" y="188.1" transform="rotate(-90 154.1 188.1)">10</text>
<text x="58.9" y="192.2">15</text>
<text x="68.4" y="192.2">14</text>
<text x="92.6" y="192.3">12</text>
<text x="161.2" y="193.5">10</text>
<text x="114.6" y="198.6" transform="rotate(-90 114.6 198.6)">10</text>
<text x="118.3" y="198.6" transform="rotate(-90 118.3 198.6)">12</text>
<text x="175.1" y="198.2">80</text>
<text x="178.5" y="203">100</text>
<text x="85.2" y="204.4">M12x1.5</text>
<text x="184.5" y="208">130</text>
<text x="194.5" y="212.8">160</text>
<text x="194.5" y="216.9">180</text>
<text x="327.8" y="239.9">材质 &lt;未指定&gt;</text>
<text x="232.5" y="255.6">标记</text>
<text x="242.7" y="255.6">处数</text>
<text x="255.4" y="255.6">分区</text>
<text x="268" y="255.6">更改文件号</text>
<text x="286" y="255.6">签名</text>
<text x="297.7" y="255.6">年 月 日</text>
<text x="316.1" y="254.3">阶 段 标 记</text>
<text x="339.6" y="254.3">重量</text>
<text x="351.7" y="254.3">比例</text>
<text x="233.9" y="262.6">设计</text>
<text x="272.8" y="262.6">标准化</text>
<text x="233.9" y="269.8">校核</text>
<text x="274" y="269.7">工艺</text>
<text x="338.9" y="264.4">2.727</text>
<text x="351" y="264.4">1:2.5</text>
<text x="378.3" y="273.3">“图样代号”</text>
<text x="231.1" y="277">主管设计</text>
<text x="274" y="277">审核</text>
<text x="274" y="283.9">批准</text>
<text x="313.1" y="283.1">共 张</text>
<text x="316.1" y="283.1">1</text>
<text x="326.2" y="283.1">第 张</text>
<text x="329.5" y="283.1">1</text>
<text x="337.7" y="283.1">版本</text>
</g>
<text font-size="3.5" fill="#0a0605" x="361.6" y="283.1">替代</text>
<g font-size="3.2">
<text x="348" y="54.1">+0.15</text>
<text x="349.7" y="57.4">0</text>
</g>
<g font-size="2.5">
<text x="332.8" y="25.8">6.3</text>
<text x="166" y="40.5">0.8</text>
<text x="172.8" y="41.3">3.2</text>
<text x="193.3" y="37.1" transform="rotate(-90 193.3 37.1)">3.2</text>
<text x="213.1" y="36.8" transform="rotate(-90 213.1 36.8)">3.2</text>
<text x="226" y="41.3">3.2</text>
<text x="121.6" y="47.4">0.1</text>
<text x="126.1" y="47.4">A</text>
<text x="148.8" y="47.3">0.1</text>
<text x="153.3" y="47.3">A</text>
<text x="241.4" y="47.1">0.1</text>
<text x="245.9" y="47.1">A</text>
<text x="32.7" y="84.6">0.1</text>
<text x="37.2" y="84.6">A</text>
<text x="165.8" y="88.8">0.8</text>
<text x="227.5" y="121.6">3.2</text>
<text x="157.1" y="145.4" transform="rotate(-90 157.1 145.4)">0.8</text>
<text x="237.1" y="166.9" transform="rotate(-90 237.1 166.9)">0.8</text>
<text x="219.3" y="193.9">0.8</text>
</g>
</svg>
